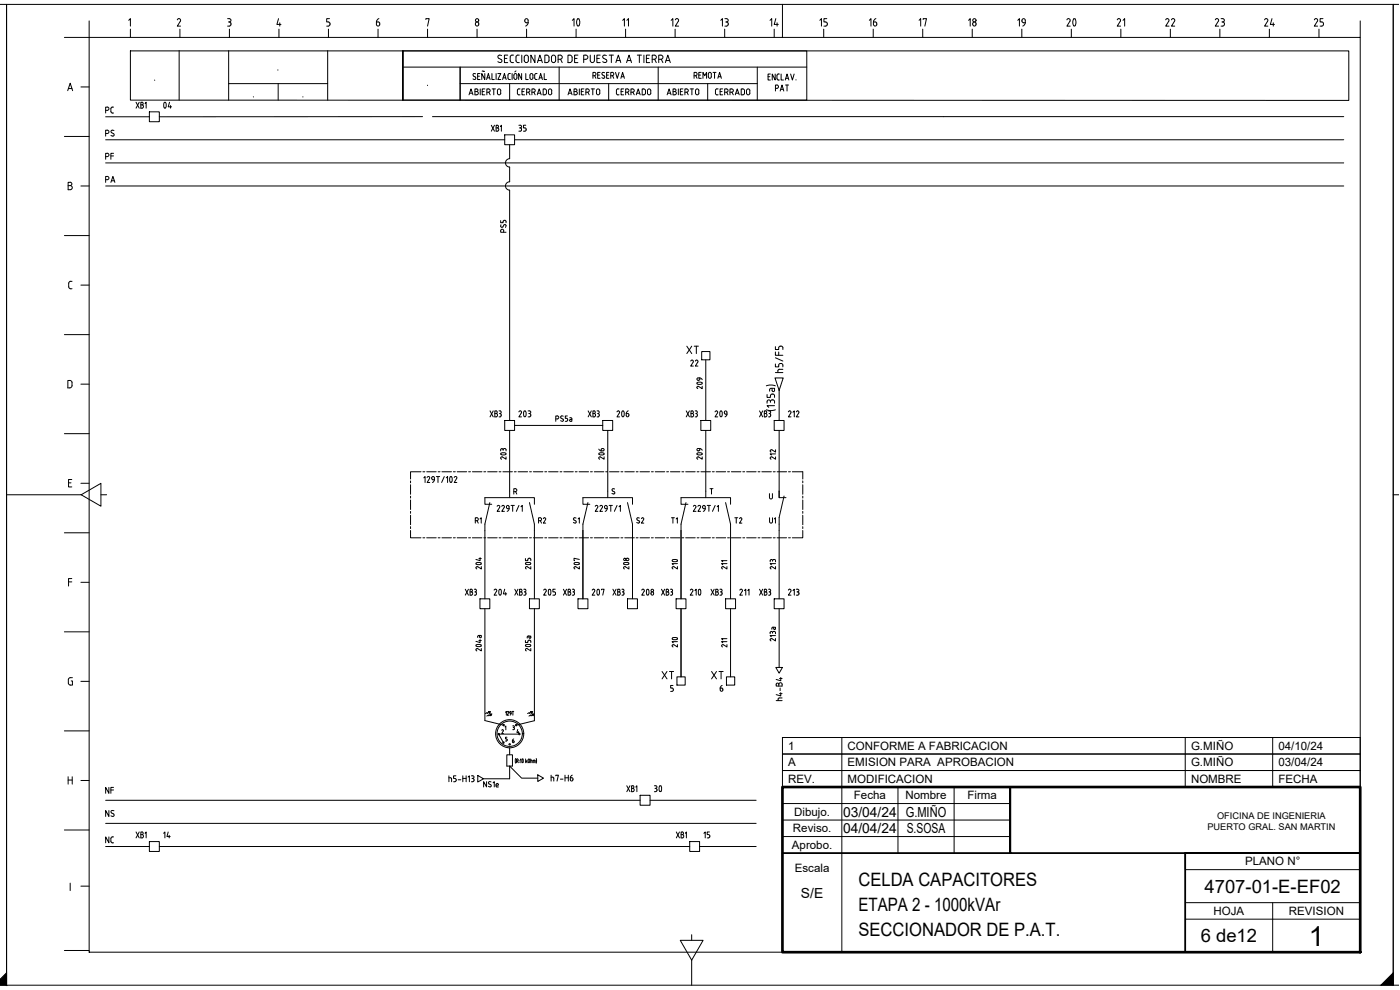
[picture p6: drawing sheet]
<svg xmlns="http://www.w3.org/2000/svg" width="420mm" height="297mm" viewBox="0 0 420 297" stroke-linecap="round" stroke-linejoin="round" font-family="sans-serif">
<!-- layer: AUXILIAR -->
<g fill="none" stroke="#000" stroke-width=".3">
<path d="M31.7 35h13.1M126.8 35h-79M129.8 35h273.5M31.7 48.9h371.6M31.7 55.8h371.6M31.7 41.9h119.8M154.4 41.9h248.9M123.2 159.2v2.2h3.1M123.2 144.3v.6M123.2 145.4v2.9M123.2 148.9v.5M123.2 150v2.9"/>
<path d="M123.2 153.4v.6M123.2 154.6v2.8M123.2 158v.6M126.3 141.5h-3.1v2.2M126.9 141.5h.6M128.1 141.5h2.8M131.5 141.5h.6M132.6 141.5h2.9M136.1 141.5h.5M137.2 141.5h2.9M140.6 141.5h.6M141.8 141.5h2.8"/>
<path d="M145.2 141.5h.6M155.5 141.5h2.8M158.9 141.5h.6M160.1 141.5h2.8M163.5 141.5h.6M164.6 141.5h2.9M168.1 141.5h.5M169.2 141.5h2.9M172.6 141.5h.6M173.8 141.5h2.8M182.9 141.5h2.9M186.4 141.5h.5"/>
<path d="M187.5 141.5h2.9M190.9 141.5h.6M192.1 141.5h2.8M195.5 141.5h.6M196.6 141.5h2.9M200.1 141.5h.5M201.2 141.5h2.9M204.6 141.5h.6M214.9 141.5h2.9M218.4 141.5h.5M219.5 141.5h2.9M222.9 141.5h.6"/>
<path d="M224.1 141.5h2.8M227.5 141.5h.6M228.6 141.5h2.9M232.1 141.5h.5M233.2 141.5h2.9M236.6 141.5h.6M237.8 141.5h3.1v2.2M240.9 159.2v2.2h-3.1M240.9 144.3v.6M240.9 145.4v2.9M240.9 148.9v.5M240.9 150v2.9"/>
<path d="M240.9 153.4v.6M240.9 154.6v2.8M240.9 158v.6M126.9 161.4h.6M128.1 161.4h2.8M131.5 161.4h.6M132.6 161.4h2.9M136.1 161.4h.5M137.2 161.4h2.9M140.6 161.4h.6M141.8 161.4h2.8M145.2 161.4h.6"/>
<path d="M146.3 161.4h2.9M149.8 161.4h.5M150.9 161.4h2.9M154.3 161.4h.6M155.5 161.4h2.8M158.9 161.4h.6M160.1 161.4h2.8M163.5 161.4h.6M164.6 161.4h2.9M168.1 161.4h.5M169.2 161.4h2.9M172.6 161.4h.6"/>
<path d="M173.8 161.4h2.8M177.2 161.4h.6M178.4 161.4h2.8M181.8 161.4h.6M182.9 161.4h2.9M186.4 161.4h.5M187.5 161.4h2.9M190.9 161.4h.6M192.1 161.4h2.8M195.5 161.4h.6M196.6 161.4h2.9M200.1 161.4h.5"/>
<path d="M201.2 161.4h2.9M204.6 161.4h.6M205.8 161.4h2.8M209.2 161.4h.6M210.4 161.4h2.8M213.8 161.4h.6M214.9 161.4h2.9M218.4 161.4h.5M219.5 161.4h2.9M222.9 161.4h.6M224.1 161.4h2.8M227.5 161.4h.6"/>
<path d="M228.6 161.4h2.9M232.1 161.4h.5M233.2 161.4h2.9M236.6 161.4h.6M31.7 254h13.1M31.7 247h195.2M31.7 240.1h160.4M47.8 254h159.2M195.1 240.1h31.8M210 254h16.9M408.2 285.7h.1"/>
</g>
<!-- layer: COTAS -->
<g fill="none" stroke="#000" stroke-width=".3">
<path d="M39.1 15.3h365.7v14.8l-365.7-.1zM53.8 15.2v14.9M68.6 15.2v14.9M98.3 15.2v14.8M120.9 15.3h121.2v14.7h-121.2zM120.9 15.3v14.7M150.5 16.7a.59 .59 0 0 0-.8-.1 .59 .59 0 0 0 0 .9l.7 .3a.55 .55 0 0 1 .1 .9 .55 .55 0 0 1-.9-.1l-.2-.1M151.4 17.5h.7M152.4 16.5h-1v2.3h1M154.1 16.5l-.7 .1-.3 .5 .1 1.4 .9 .3M155.9 16.5l-.8 .1-.2 .5v1.4l1 .3M156.6 16.5v2.3"/>
<path d="M158.6 17.2v1M158.6 17.2a.62 .62 0 0 0-.6-.7 .62 .62 0 0 0-.7 .7v1a.62 .62 0 0 0 .7 .6 .62 .62 0 0 0 .6-.6M160.5 16.5v2.3l-1.2-2.3v2.3M161.3 18.8l.7-2.3 .8 2.3M161.5 18.2h1.1M163.5 16.5l.9 .1 .3 .4v1.4l-.3 .3-.9 .1zM165.7 16.7l.4-.2 .5 .2 .2 1.5a.62 .62 0 0 1-.7 .6 .62 .62 0 0 1-.6-.6zM167.5 17.8h.6a.62 .62 0 0 0 .6-.6 .62 .62 0 0 0-.6-.7h-.6v2.3M168.2 17.8l.5 1M170.5 16.5l.8 .1 .3 .4v1.4l-.3 .3-.8 .1zM172.4 17.5h.8M173.4 16.5h-1v2.3h1"/>
<path d="M175.2 17.8h.6a.62 .62 0 0 0 .6-.6 .62 .62 0 0 0-.6-.7h-.6v2.3M177.1 16.5v1.7a.62 .62 0 0 0 .7 .6 .62 .62 0 0 0 .6-.6v-1.7M179.1 17.5h.8M180.1 16.5h-1v2.3h1M181.8 17.8a.56 .56 0 0 1 .1 .9 .56 .56 0 0 1-.8-.1l-.2-.1M182 16.7a.59 .59 0 0 0-.9-.1 .59 .59 0 0 0 0 .9l.7 .3M182.8 16.5h1.3M183.5 16.5v2.3M184.8 18.8l.8-2.3 .7 2.3M185 18.2h1.1M188 18.8l.8-2.3 .7 2.3M188.3 18.2h1"/>
<path d="M191.3 16.5h1.2M191.9 16.5v2.3M193.3 16.5v2.3M194 17.5h.7M195 16.5h-1v2.3h1M195.7 17.8h.7a.62 .62 0 0 0 .6-.6 .62 .62 0 0 0-.7-.7h-.6v2.3M196.5 17.8l.5 1M197.7 17.8h.6M198.3 16.5h-.6v2.3M198.3 16.5a.62 .62 0 0 1 .7 .7 .62 .62 0 0 1-.7 .6M198.5 17.8l.4 1M199.7 18.8l.7-2.3 .8 2.3"/>
<path d="M199.9 18.2h1.1M68.6 25.1h29.7M83.5 25.1v4.9M120.9 30v-14.7v14.7M120.9 20.1h121.2M138.1 25.1h89.2M138.1 20.1v9.9M167.8 20.1v9.9M197.5 20.1v9.9M408.2 285.7h.1"/>
</g>
<!-- layer: TEXTO -->
<g fill="none" stroke="#000" stroke-width=".3">
<path d="M46.4 24v.1M90.9 29v.1M128.3 25.6v.1M140.8 28.5l.6-1.8 .5 1.8M140.9 28h.9M142.3 22.1l.4 .1M142.3 22.1l-.3 .4 .6 .6a.46 .46 0 0 1 0 .7 .46 .46 0 0 1-.7-.1M142.5 26.7l.9 .2v.4l-.3 .2a.5 .5 0 0 1 .5 .5 .5 .5 0 0 1-.5 .5h-.6zM142.5 27.5h.5M143.3 22.9h.6M144.1 22.1h-.8v1.8h.8M144.1 26.7v1.8"/>
<path d="M144.7 27.5h.6M145.4 21.4h-.7M145.5 22.1v1.8l-.9-1.8v1.8M145.5 26.7h-.8v1.8h.8M146 23.9l.6-1.8 .5 1.8M146.1 27.7h.5a.5 .5 0 0 0 .5-.5 .5 .5 0 0 0-.5-.5h-.5v1.8M146.2 23.4h.7M146.7 27.7l.4 .8M147.6 22.1v1.8h.7M147.7 26.7h1M148.2 26.7v1.8M148.9 22.1v1.8"/>
<path d="M149.4 26.9a.5 .5 0 0 1 .5-.2 .5 .5 0 0 1 .4 .5v.8a.5 .5 0 0 1-.5 .5 .5 .5 0 0 1-.5-.5zM149.4 22.1h.9l-.9 1.8h.9M150.8 23.9l.6-1.8 .5 1.8M151 23.4h.8M153.2 22.1h-.5l-.3 .4 .1 1.1 .7 .3M153.7 22.1v1.8M154.2 22.6v.8M154.2 22.6a.46 .46 0 0 1 .5-.5 .46 .46 0 0 1 .5 .5l-.1 .8a.45 .45 0 0 1-.4 .4 .45 .45 0 0 1-.5-.5M154.9 21.3l-.4 .3M156.5 22.1v1.8l-.8-1.8v1.8M157.8 22.1v1.8h.7M159.3 22.1a.46 .46 0 0 1 .7 .5v.7a.46 .46 0 0 1-.5 .5 .46 .46 0 0 1-.5-.4z"/>
<path d="M161.2 22.1h-.5l-.2 .4v1.1l.7 .3M161.7 23.9l.6-1.8 .5 1.8M161.9 23.4h.7M163.3 22.1v1.8h.7M170.5 28.5l.6-1.8 .6 1.8M170.7 28h.8M172.3 26.7l.8 .2v.4l-.3 .2a.5 .5 0 0 1 .5 .5 .5 .5 0 0 1-.5 .5h-.5zM172.3 27.5h.5M173.9 26.7v1.8M174.5 27.5h.5M175.2 26.7h-.7v1.8h.7M175.8 27.7h.6a.5 .5 0 0 0 .4-.5 .5 .5 0 0 0-.5-.5h-.5v1.8"/>
<path d="M176.4 27.7l.4 .8M177.4 26.7h1M177.9 26.7v1.8M178.4 21.7h-.5v1.8M178.4 21.7a.5 .5 0 0 1 .5 .5 .5 .5 0 0 1-.5 .5h-.5M178.5 22.7l.3 .8M179.1 26.9a.5 .5 0 0 1 .5-.2 .5 .5 0 0 1 .4 .5v.8a.5 .5 0 0 1-.5 .5 .5 .5 0 0 1-.5-.5zM179.4 22.5h.5M180.1 21.7h-.7v1.8h.7M180.8 22.5l.5 .3a.45 .45 0 0 1 0 .7 .45 .45 0 0 1-.7-.2M181.4 21.8a.45 .45 0 0 0-.6 0 .45 .45 0 0 0 0 .7M182.1 22.5h.5"/>
<path d="M182.8 21.7h-.7v1.8h.7M183.7 21.7h-.4v1.8M183.8 21.7a.5 .5 0 0 1 .4 .5 .5 .5 0 0 1-.4 .5h-.5M183.8 22.7l.4 .8M184.7 21.7l.6 1.8 .5-1.8M186.3 23.5l.6-1.8 .5 1.8M186.5 23h.7M200.2 28.5l.6-1.8 .6 1.8M200.4 28h.8M202 26.7l.8 .2v.4l-.3 .2a.5 .5 0 0 1 .5 .5 .5 .5 0 0 1-.5 .5h-.5zM202 27.5h.5M203.6 26.7v1.8"/>
<path d="M204.2 27.5h.6M205 26.7h-.8v1.8h.8M205.5 27.7h.6M206.1 26.7h-.6v1.8M206.1 26.7a.5 .5 0 0 1 .5 .5 .5 .5 0 0 1-.5 .5M206.2 27.7l.3 .8M207.1 26.7h1M207.6 26.7v1.8M208.7 21.7h-.4v1.8M208.8 21.7a.5 .5 0 0 1 .4 .5 .5 .5 0 0 1-.4 .5h-.5M208.8 26.9a.5 .5 0 0 1 .6-.2 .5 .5 0 0 1 .3 .5v.8a.51 .51 0 0 1-.5 .5 .51 .51 0 0 1-.5-.5zM208.8 22.7l.4 .8"/>
<path d="M209.7 22.5h.5M210.4 21.7h-.7v1.8h.7M211 23.5v-1.8l.5 1 .5-1v1.8M212.8 21.8a.46 .46 0 0 1 .7 .4v.8a.46 .46 0 0 1-.5 .5 .46 .46 0 0 1-.4-.5zM214 21.7h.9M214.4 21.7v1.8M215.4 23.5l.6-1.8 .5 1.8M215.6 23h.7M230.5 23h.5M231.2 22.2h-.7v1.8h.7M232.6 22.2v1.8l-.8-1.8v1.8M232.7 26.5h.5a.5 .5 0 0 0 .4-.5 .5 .5 0 0 0-.4-.5h-.5v1.8"/>
<path d="M233.9 22.2l-.5 .1-.2 .4v1.1l.7 .2M234.1 27.3l.6-1.8 .5 1.8M234.3 26.8h.8M234.4 22.2v1.8h.7M235.7 24l.5-1.8 .5 1.8M235.8 25.5h.8M235.8 23.5h.8M236.2 25.5v1.8M237.3 22.2l.5 1.8 .5-1.8M238.9 23.9v.1M222 177.1l.3-.3h.3l.2 .6M222.8 177.4l-.8 1.2h.8"/>
<path d="M223.4 177.2l.4-.4v1.8M224.4 177.2l.4-.4v1.8"/>
</g>
<!-- layer: 0 -->
<g fill="none" stroke="#000" stroke-width=".3">
<path d="M151.5 40.5h2.9v2.9h-2.9zM153 43.4v4.2a1.26 1.26 0 0 0-1.3 1.3 1.26 1.26 0 0 0 1.3 1.2v4.5a1.25 1.25 0 0 0-1.3 1.2 1.25 1.25 0 0 0 1.3 1.3M153 57.1v69.1M211.8 108v18.2M232.6 113.4h2.5l-1.3 3.7zM233.8 117.1v9.1M153 129.1v20.2M154.4 127.6h26.5M182.4 129.1v20.2M211.8 129.1v20.2M232.3 126.2h3v2.9h-3zM233.8 129.1v20.2"/>
<path d="M127.2 143.4l.4-.4v1.8M128.2 143.3l.2-.3h.4l.1 .6M128.9 143.6l-.7 1.2h.8M130.4 144h-.4a.46 .46 0 0 1-.5-.4 .46 .46 0 0 1 .3-.5 .46 .46 0 0 1 .6 .3l-.1 .8-.5 .6M131 143h1M131.4 143v1.8M133.3 143l-.8 1.8M133.9 143.4l.4-.4v1.8M135.5 143.1l-.1-.1a.97 .97 0 0 0 0 1.7l.1-.1M135.5 143.1l.2 .8-.2 .8M136.3 143.3l.2-.3h.4l.2 .6M137 143.6l-.7 1.2h.8"/>
<path d="M145.5 159.2v20.5M147 150.8l-1.5 6.5M147.6 151.3h-2.1v-2h14.9v2M149.2 151.9l.4-.3 .4 .2-.1 .4-.7 1.2h.8M151 151.6l.4 .4-.8 1.4h.8M151 151.6l-.4 .3M152 152l.2 .6h.6v-.6M152 152l.4-.4 .4 .4M152.8 152.6l-.2 .5-.4 .3M153.4 151.6h1M153.9 151.6v1.8M154.2 147.5h.5a.44 .44 0 0 0 .4-.4 .44 .44 0 0 0-.5-.5h-.4v1.6"/>
<path d="M154.7 147.5l.4 .7M155.7 151.6l-.7 1.8M156.3 152l.4-.4v1.8M158.9 150.8l1.5 6.5M160.4 159.2v20.5M174.9 159.2v20.5M176.4 150.8l-1.5 6.5M177 151.3h-2.1v-2h14.9v2M178.6 151.9l.4-.3 .4 .4-.8 1.4h.8M180 151.9l.4-.3 .4 .4-.8 1.4h.8M181.4 152l.1 .4 .3 .2M181.4 152l.4-.4 .4 .4"/>
<path d="M181.8 152.6h.4M182.2 152.6l-.1 .5-.5 .3M182.2 152v.6M182.8 151.6h1M183.3 151.6v1.8M184 146.6l.4 .1M184 146.6l-.3 .5 .6 .5a.43 .43 0 0 1 0 .7 .43 .43 0 0 1-.6-.3M185.2 151.6l-.8 1.8M185.8 152l.4-.4v1.8M188.3 150.8l1.5 6.5M189.8 159.2v20.5M204.4 159.2v20.5"/>
<path d="M205.9 150.8l-1.5 6.5M206.5 151.3h-2.1v-2h14.8v2M208.1 151.9l.4-.3 .4 .4-.8 1.4h.8M209.5 151.9l.4-.3 .3 .2v.4l-.7 1.2h.7M210.9 152l.4-.4 .3 .4M210.9 152l.2 .6h.5M211.6 152v.6M211.7 152.6l-.2 .5-.4 .3M212.2 151.6h1M212.7 151.6v1.8M213.1 146.6h.9M213.5 146.6v1.6"/>
<path d="M214.6 151.6l-.8 1.8M215.2 152l.4-.4v1.8M217.8 150.8l1.4 6.5M219.2 159.2v20.5M230.9 149.3a.46 .46 0 0 0 .5 .4 .46 .46 0 0 0 .4-.4M230.9 148.1v1.2M231.8 148.1v1.2M233.8 147.3v2h2.1M233.8 159.2v20.5M235.3 148.8l-1.5 6.5M202.9 179.7h3v2.9h-3zM217.8 179.7h2.9v2.9h-2.9z"/>
<path d="M232.3 179.7h3v2.9h-3zM145.5 182.6v33.6l5.7 1.4M160.4 182.6v33.6l-5.5 1.4M204.4 182.6v20.5M219.2 182.6v20.5M233.8 182.6v17.7M146.7 213.5h.4l-.2 .5zM146.8 213.7l-1.1 .4M147.1 214.3h.5l-.3 .4zM147.2 214.5l-1.1 .3M159.3 213.5h.5l-.2 .5zM159.4 213.7l-1.1 .4"/>
<path d="M159.7 214.3h.5l-.2 .4zM159.9 214.5l-1.2 .3M232.8 200.3h2l-1 1.7zM134.7 233.4l.8 .1v1.1M134.7 232.8v1.8M136.1 234.6h.4M136.5 233.6l.4 .4v.3l-.4 .2M136.8 232.8h-.7v.8h.4M137.5 234h.8M138.9 232.8v1.8M138.9 233.6h1M139.9 232.8v1.8"/>
<path d="M140.5 233.2l.4-.4v1.8M141.5 232.8h.4M141.7 233.6h.2M141.9 232.8l.4 .3-.4 .4M141.9 233.6l.3 .2v.5l-.7 .3M143.4 232.7l1.7 1-1.7 .9zM152.1 226.5h1.7v3.4h-1.7zM153 224.4v2.1M155.7 220.3h-6.1l1.5 2.5M161.4 232.5l1.7 1-1.7 1zM161.4 233.5h-4.9l-3.5-3.6v3.8h-7.9M188.1 235.8l1 1.7"/>
<path d="M189.1 235.8l-1 1.7M189.5 236.5h.4M189.9 235.8h-.4v1.7h.4M189.9 235.7l.3 .4-.3 .4 .4 .5-.4 .5M190.8 236.1l.3-.3v1.7M44.8 252.5h3v3h-3zM203 249.6l.9 1.8M203.9 249.6l-.9 1.8M204.4 249.6l.7 .2v.4l-.3 .2 .4 .5-.4 .5h-.4zM204.4 250.4h.4M205.7 250l.3-.4v1.8M207 252.5h3v3h-3z"/>
<circle cx="151.2" cy="217.6" r=".2"/>
<circle cx="154.9" cy="217.6" r=".2"/>
<circle cx="149.7" cy="220.3" r=".2"/>
<circle cx="151.1" cy="222.8" r=".2"/>
<circle cx="153" cy="220.2" r="4.2"/>
<circle cx="153" cy="220.2" r="3.8"/>
</g>
<!-- layer: CABLES -->
<g fill="none" stroke="#000" stroke-width=".3">
<path d="M150.3 66.2v.6h.7v-.3M150.4 67.4a.42 .42 0 0 0-.1 .6 .42 .42 0 0 0 .6 0l.3-.4M151.2 69.7v-.5a.46 .46 0 0 0-.5-.4 .46 .46 0 0 0-.4 .4v.5h1.6M151.2 67.6a.44 .44 0 0 1 .7 0 .44 .44 0 0 1-.2 .6M151.5 66.1l-.3 .1-.2 .3M151.5 66.1l.3 .2 .1 .5M166.8 125.7h.4a.44 .44 0 0 0 .5-.5 .44 .44 0 0 0-.5-.4h-.4v1.6M168.9 125.7a.44 .44 0 0 1 0 .7 .44 .44 0 0 1-.7-.2M169 124.9a.43 .43 0 0 0-.6-.1 .43 .43 0 0 0 0 .7l.5 .2M170.3 124.8h-.6v.7l.5 .1 .2 .3M170.4 125.9l-.2 .4-.5 .1M171 125.3l.5 .1 .1 .2v.8h-.4"/>
<path d="M171.2 125.9h.4M171.2 125.9l-.3 .2 .3 .3M218.2 170v.7l-1.3-.7-.3 .3 .2 .4M218.2 169.1h-1.6l.3 .4M218.2 168.2h-1.6l.3 .4M142.9 193.6a.96 .96 0 0 1 1.5 .2 .95 .95 0 0 1-1.5-.2zM143.7 192.2h.7M143.9 190.7v.5h.5v-.5h-.7l-.3 .1v.5M144.1 191.9v.9l-1.3-.4M144.4 194.6v.7l-1.4-.7-.2 .3 .3 .4M157.7 192.2v.6h.7v-.4M157.7 193.6a.96 .96 0 0 1 1.6 .2 .95 .95 0 0 1-1.6-.2z"/>
<path d="M158.2 191.1v.4M158.5 190.8h.8v.5M158.5 190.8l-.3 .3M158.8 190.8v.5M158.8 191.3l.2 .2 .3-.2M158.9 192.1h-.3l-.2 .3M159 192.1l.3 .1v.6M159.3 194.6v.7l-1.4-.7-.2 .3 .3 .4M218.2 193.4v.7l-1.3-.7-.3 .4 .2 .3M218.2 192.5h-1.6l.3 .4M218.2 191.6h-1.6l.3 .4M146 234.5v1.6l-.9-1.6v1.6"/>
<path d="M146.7 235.2l.6 .2a.44 .44 0 0 1-.1 .7 .44 .44 0 0 1-.6-.2M147.4 234.6a.41 .41 0 0 0-.6 0 .41 .41 0 0 0 0 .6M148 234.9l.3-.4v1.6M148.9 235.6h.7l-.2-.5-.5 .1v.7l.1 .2h.6"/>
</g>
<!-- layer: SYMS -->
<path d="M210.6 105.5h2.5v2.5h-2.5zM203.2 203.1h2.4v2.5h-2.4zM218 203.1h2.5v2.5h-2.5z" fill="none" stroke="#000" stroke-width=".3"/>
<!-- layer: TERMS -->
<path d="M201.7 206.4l.3 .2v.6l-.7 .2" fill="none" stroke="#000" stroke-width=".3"/>
<g fill="#000" stroke="#000" stroke-width=".3">
<path d="M418.1 291.9v3.7h-3.7z"/>
<path d="M0 293.9v1.7h2zM2 291.9v3.7l-2-1.7z"/>
</g>
<g fill="none" stroke="#000" stroke-width=".3">
<path d="M0 1.3h2v294.3v-294.3h417.8M26.8 11.2h381.4v274.5h-381.4zM26.8 6.3v4.9h-7.5M38.6 6.1l.5-.5v2.2M39.1 8.7v2.5M53.7 5.6l.3 .1 .2 .5-1 1.6h1M53.7 5.6l-.5 .4M54 8.7v2.5M68.3 5.6h.5a.5 .5 0 0 1 .5 .5 .5 .5 0 0 1-.5 .5M68.6 6.6h.2M68.8 6.6l.5 .5M68.9 8.7v2.5"/>
<path d="M69.3 7.1l-.2 .6-.8 .1M83.6 5.6l-.5 1.7h1.2M83.7 8.7v2.5M84 6.8v1M98.6 8.7v2.5M98.9 5.6h-.9v1l.8 .1 .2 .4M99 7.1l-.2 .6-.8 .1M113 6.6v.7a.52 .52 0 0 0 .6 .5 .52 .52 0 0 0 .4-.7M113 6.6h.7l.3 .5M113.5 8.7v2.5M113.7 5.6l-.5 .4-.2 .6M127.8 5.8v-.2h1l-.5 2.2"/>
<path d="M128.3 8.7v2.5M142.7 7.1v.2M142.7 7.1a.5 .5 0 0 1 .5-.5 .5 .5 0 0 1 .5 .5M143.2 8.7v2.5M143.7 7.1v.2a.5 .5 0 0 1-.5 .5 .5 .5 0 0 1-.5-.5M158 8.7v2.5M187.7 8.7v2.5M202.6 8.7v2.5M217.5 8.7v2.5M232.3 8.7v2.5M234.8 1.3v10M247.2 8.7v2.5"/>
<path d="M262.1 8.7v2.5M276.9 8.7v2.5M291.8 8.7v2.5M306.7 8.7v2.5M336.4 8.7v2.5M351.2 8.7v2.5M366.1 8.7v2.5M381 8.7v2.5M395.8 8.7v2.5M408.2 6.3v4.9M418.1 1.3v294.3M20.3 27.2l.8-2.2 .7 2.2"/>
<path d="M20.5 26.6h1.1M24.3 26.1h2.5M19.3 40.9h7.5M20.4 54.7h.7a.49 .49 0 0 1 .5 .5 .49 .49 0 0 1-.5 .5 .62 .62 0 0 1 .6 .6 .62 .62 0 0 1-.6 .6h-.7zM20.4 55.7h.7M24.3 55.8h2.5M19.3 70.7h7.5M20.6 85l.1 1.4 .5 .2M21.2 86.6h.4M21.2 84.4h.4M21.2 84.4l-.6 .6M24.3 85.5h2.5"/>
<path d="M19.3 100.4h7.5M20.9 114.2h-.5v2.2l1-.2 .2-1.4M20.9 114.1l.5 .2 .2 .5M24.3 115.3h2.5M19.3 130.1h7.5M2 148.4h22.4l5.9 3.5v-6.9l-5.9 3.4M19.3 159.9h7.5M20.6 144.9h.7M21.5 143.9h-.9v2.2h.9M24.3 145h2.5M30.3 148.4h1.7M418.1 148.4h1.7"/>
<path d="M20.6 174.6h.9M21.5 173.6h-.9v2.2M24.3 174.7h2.5M19.3 189.6h7.5M19.3 219.3h7.5M21.4 204.3h.3v1.3l-.8-.1-.4-.6M21.7 203.3l-1 .2-.2 1.4M24.3 204.4h2.5M20.4 233.1v2.2M20.4 234h1.3M21.7 233.1v2.2M24.3 234.2h2.5"/>
<path d="M234.8 221.3h173.4v14.8h-173.4v-4.9h173.4h-173.4v-5h173.4h-173.4zM252.6 221.3v64.4M269.5 236.1v19.9M286.3 236.1v19.9M303.2 236.1v19.9M355.7 221.3v14.8M382 221.3v14.8M19.3 249h7.5M234.8 256h173.4M234.8 251h68.4M234.8 246h68.4M234.8 241.1h68.4"/>
<path d="M21.1 265v2.2M24.3 265.9h2.5M355.7 270.8h52.5M355.7 275.8h52.5M382 270.8v14.9M408.2 260.9h-52.5v-4.9v29.7M0 295.6h419.8M19.3 285.2h7.5M204.2 282.1h6.8l-3.4 6zM207.6 280.4v1.7M207.6 288.1v7.5"/>
<circle cx="143.2" cy="6.1" r=".5"/>
</g>
<path d="M234.8 236.1h173.4v49.6h-173.4z" fill="none" stroke="#000" stroke-width=".8"/>
<path d="M234.8 256h68.4v-19.9v19.9h105h-52.5v29.7" fill="none" stroke="#000" stroke-width=".51"/>
<!-- layer: Dibujo -->
<path d="M408.2 285.7h.1" fill="none" stroke="#000" stroke-width=".3"/>
<!-- layer: Futuro -->
<path d="M408.2 285.7h.1" fill="none" stroke="#000" stroke-width=".3"/>
<!-- layer: Hatch -->
<path d="M408.2 285.7h.1" fill="none" stroke="#000" stroke-width=".3"/>
<!-- layer: Oculto -->
<path d="M408.2 285.7h.1" fill="none" stroke="#000" stroke-width=".3"/>
<!-- layer: 0 -->
<path d="M146.7 213.5h.4l-.2 .5zM147.1 214.3h.5l-.3 .4zM159.3 213.5h.5l-.2 .5zM159.7 214.3h.5l-.2 .4z" fill="#000" stroke="#000" stroke-width=".3"/>
<!-- layer: TEXTOS -->
<g fill="none" stroke="#000" stroke-width=".3">
<path d="M227.3 20.1v9.9M150.8 218.9l.3 .3-.5 .9h.5M150.8 218.9l-.2 .2M151.6 218.1l.2-.3v1.2M151.7 213.7l.3-.2v1.1M152.3 213.6l.2-.2 .2 .3-.4 .9h.4M153.1 213.5h.2l.1 .5h-.3zM153.4 214l-.3 .6M153.7 213.5h.5M153.9 217.8h.2M153.9 218.9h.2M153.9 213.5v1.1"/>
<path d="M154 218.3h.1M154.1 217.8l.3 .2-.3 .3M154.1 218.3l.3 .4M154.4 218.7l-.3 .2M155.4 218.9l-.3 .9h.7M154.7 227.6v1.4M155 228.4h.3l.2 .5M155.3 228.3l.2-.4-.5-.2v1.2M155.8 228.2v.1M155.8 228.7h.1M156.1 228l.2-.3v1.2M156.8 227.7a.66 .66 0 0 1 0 1.1z"/>
<path d="M157.8 227.7v1.2M158 228.4l.2 .5M158.2 228.2l-.4 .3M158.6 227.8l.4 .2-.1 .7-.2 .1-.2-.3zM159.3 228.1l.4 .2M159.3 227.7v1.2M159.7 228.3v.6M160 228.9v-.8h.6v.8M160.3 228.1v.8M160.9 227.6v1.4"/>
</g>
<!-- layer: XREF -->
<path d="M232.7 109.2v.9h1l.1-.8 .4-.2a.55 .55 0 0 1 .7 .5v.5M232.7 105.6v1h2.2M232.7 104v.9h1l.1-.8 .4-.2a.55 .55 0 0 1 .7 .4v.6M232.7 111.8h2.2M232.7 107.3l2.2 1M233.4 111.2v.6M233.7 105.6v1M233.9 110.8h1M233.9 110.8l-.4 .4" fill="none" stroke="#000" stroke-width=".3"/>
<!-- layer: WIREREF_DEST -->
<path d="M230 115.8l1.3-.3 1.4 .3M231.7 116.5l.1 .8 .3 .2 .3-.2 .1-.8h-1.1l-.4 .2v.7M231.9 120h-.4l-.3 .5M231.9 118.2l-.6 .3-.1 .7h-1v-.8M232 120l.4 .2 .1 .8M232 118.2l.4 .3 .1 .7M230.2 120.5v.5M230.2 120.5a.5 .5 0 0 1 .5-.5 .5 .5 0 0 1 .5 .5M231.2 120.5v.2" fill="none" stroke="#000" stroke-width=".3"/>
<text font-size="8.3" x="392.8" y="283.7">1</text>
<g font-size="7.5">
<text x="168.6" y="9.9">10</text>
<text x="317.5" y="9.9">20</text>
</g>
<g font-size="7.1">
<text x="45.2" y="34.6">04</text>
<text x="146" y="180.6">204</text>
<text x="160.9" y="180.6">205</text>
<text x="175.3" y="180.6">207</text>
<text x="190.1" y="180.6">208</text>
<text x="205.7" y="180.6">210</text>
</g>
<g font-size="6.6">
<text x="30.3" y="43">PS</text>
<text x="212.4" y="118.9" transform="rotate(-90 212.4 118.9)">209</text>
<text x="153.5" y="127">203</text>
<text x="182.7" y="127">206</text>
<text x="212" y="127">209</text>
<text x="153.5" y="140.1" transform="rotate(-90 153.5 140.1)">203</text>
<text x="183.1" y="140.1" transform="rotate(-90 183.1 140.1)">206</text>
<text x="212.4" y="140.1" transform="rotate(-90 212.4 140.1)">209</text>
<text x="146" y="172.9" transform="rotate(-90 146 172.9)">204</text>
<text x="190.5" y="172.9" transform="rotate(-90 190.5 172.9)">208</text>
<text x="205" y="172.2" transform="rotate(-90 205 172.2)">210</text>
<text x="205" y="195.4" transform="rotate(-90 205 195.4)">210</text>
<text x="194" y="239.5">30</text>
<text x="30.3" y="246.9">NS</text>
</g>
<g font-size="6.2">
<text x="189.1" y="159.1">S2</text>
<text x="160.9" y="172.9" transform="rotate(-90 160.9 172.9)">205</text>
<text x="175.3" y="172.9" transform="rotate(-90 175.3 172.9)">207</text>
</g>
<g font-size="5.7">
<text x="154.9" y="9.2">9</text>
<text x="200" y="9.2">12</text>
<text x="230" y="9.2">14</text>
<text x="259.6" y="9.2">16</text>
<text x="274.5" y="9.2">17</text>
<text x="289.3" y="9.2">18</text>
<text x="304.1" y="9.2">19</text>
<text x="348.5" y="9.2">22</text>
<text x="363.4" y="9.2">23</text>
<text x="378.2" y="9.2">24</text>
<text x="393.3" y="9.2">25</text>
<text x="174.6" y="159.1" transform="rotate(-90 174.6 159.1)">S1</text>
</g>
<g font-size="5.5">
<text x="257.6" y="265.9">CELDA CAPACITORES</text>
<text x="361.5" y="267.9">4707-01-E-EF02</text>
<text x="257.6" y="273.3">ETAPA 2 - 1000kVAr</text>
<text x="257.6" y="280.7">SECCIONADOR DE P.A.T.</text>
<text x="360.4" y="282.7">6 de12</text>
</g>
<g font-size="5.3">
<text x="219.4" y="9.2" transform="rotate(-90 219.4 9.2)">13</text>
<text x="249.1" y="9.2" transform="rotate(-90 249.1 9.2)">15</text>
<text x="338.3" y="9.2" transform="rotate(-90 338.3 9.2)">21</text>
<text x="205" y="107.2">XT</text>
<text x="197.6" y="205">XT</text>
<text x="212.4" y="205">XT</text>
</g>
<g font-size="4.9">
<text x="189.4" y="9.2" transform="rotate(-90 189.4 9.2)">11</text>
<text x="154.2" y="29.6">CERRADO</text>
<text x="183.8" y="29.6">CERRADO</text>
<text x="213.4" y="29.6">CERRADO</text>
<text x="30.3" y="35.3">PC</text>
<text x="39.5" y="33.5">XB1</text>
<text x="146" y="40.6">XB1</text>
<text x="154.5" y="40.6">35</text>
<text x="30.3" y="49">PF</text>
<text x="30.3" y="56.1">PA</text>
<text x="206" y="111.1">22</text>
<text x="145.7" y="126.3">XB3</text>
<text x="175.3" y="126.3">XB3</text>
<text x="204.6" y="126.3">XB3</text>
<text x="226.8" y="126.3">XB3</text>
<text x="235.3" y="126.3">212</text>
<text x="138.3" y="179.9">XB3</text>
<text x="153.1" y="179.9">XB3</text>
<text x="167.9" y="179.9">XB3</text>
<text x="182.7" y="179.9">XB3</text>
<text x="197.2" y="179.9">XB3</text>
<text x="212" y="179.9">XB3</text>
<text x="226.8" y="179.9">XB3</text>
<text x="235.3" y="179.9">213</text>
<text x="214.8" y="208.5">6</text>
<text x="235.7" y="211.3" transform="rotate(-90 235.7 211.3)">h4-B4</text>
<text x="30.3" y="239.2">NF</text>
<text x="164" y="235.7">h7-H6</text>
<text x="30.3" y="254">NC</text>
<text x="39.5" y="252.6">XB1</text>
<text x="51.9" y="252.6" transform="rotate(-90 51.9 252.6)">14</text>
<text x="213.8" y="252.6" transform="rotate(-90 213.8 252.6)">15</text>
</g>
<g font-size="4.4">
<text x="233.5" y="139" transform="rotate(-90 233.5 139)">212</text>
<text x="141.5" y="158">R1</text>
<text x="160.5" y="158">R2</text>
<text x="200.4" y="158">T1</text>
<text x="219.4" y="158">T2</text>
<text x="229.7" y="158">U1</text>
<text x="233.5" y="171.8" transform="rotate(-90 233.5 171.8)">213</text>
<text x="233.5" y="193.7" transform="rotate(-90 233.5 193.7)">213a</text>
</g>
<g font-size="4.2">
<text x="253" y="245.1">03/04/24</text>
<text x="271.8" y="245.1">G.MIÑO</text>
<text x="253" y="250">04/04/24</text>
<text x="272.1" y="250">S.SOSA</text>
<text x="240.4" y="269.3">S/E</text>
</g>
<text font-size="4" x="152.4" y="224">6</text>
<g font-size="3.5">
<text x="236.6" y="225">1</text>
<text x="254.4" y="225">CONFORME A FABRICACION</text>
<text x="357.4" y="225">G.MIÑO</text>
<text x="383.7" y="225">04/10/24</text>
<text x="236.6" y="230">A</text>
<text x="254.4" y="230">EMISION PARA APROBACION</text>
<text x="357.4" y="230">G.MIÑO</text>
<text x="383.7" y="230">03/04/24</text>
<text x="236.6" y="234.9">REV.</text>
<text x="254.4" y="234.9">MODIFICACION</text>
<text x="256.3" y="239.9">Fecha</text>
<text x="271.8" y="239.9">Nombre</text>
<text x="290.3" y="239.9">Firma</text>
<text x="357.4" y="234.9">NOMBRE</text>
<text x="383.7" y="234.9">FECHA</text>
<text x="238.4" y="244.7">Dibujo.</text>
<text x="238" y="249.7">Reviso.</text>
<text x="237.7" y="254.6">Aprobo.</text>
<text x="238.5" y="261.6">Escala</text>
<text x="373.7" y="259.7">PLANO N°</text>
<text x="364.2" y="274.5">HOJA</text>
<text x="386.8" y="274.5">REVISION</text>
</g>
<g font-size="2.8">
<text x="365.3" y="245.6">OFICINA DE INGENIERIA</text>
<text x="362.4" y="248.9">PUERTO GRAL. SAN MARTIN</text>
</g>
<g font-size="2.6">
<text x="82.2" y="22.2">.</text>
<text x="74.8" y="30.3">.</text>
</g>
</svg>
